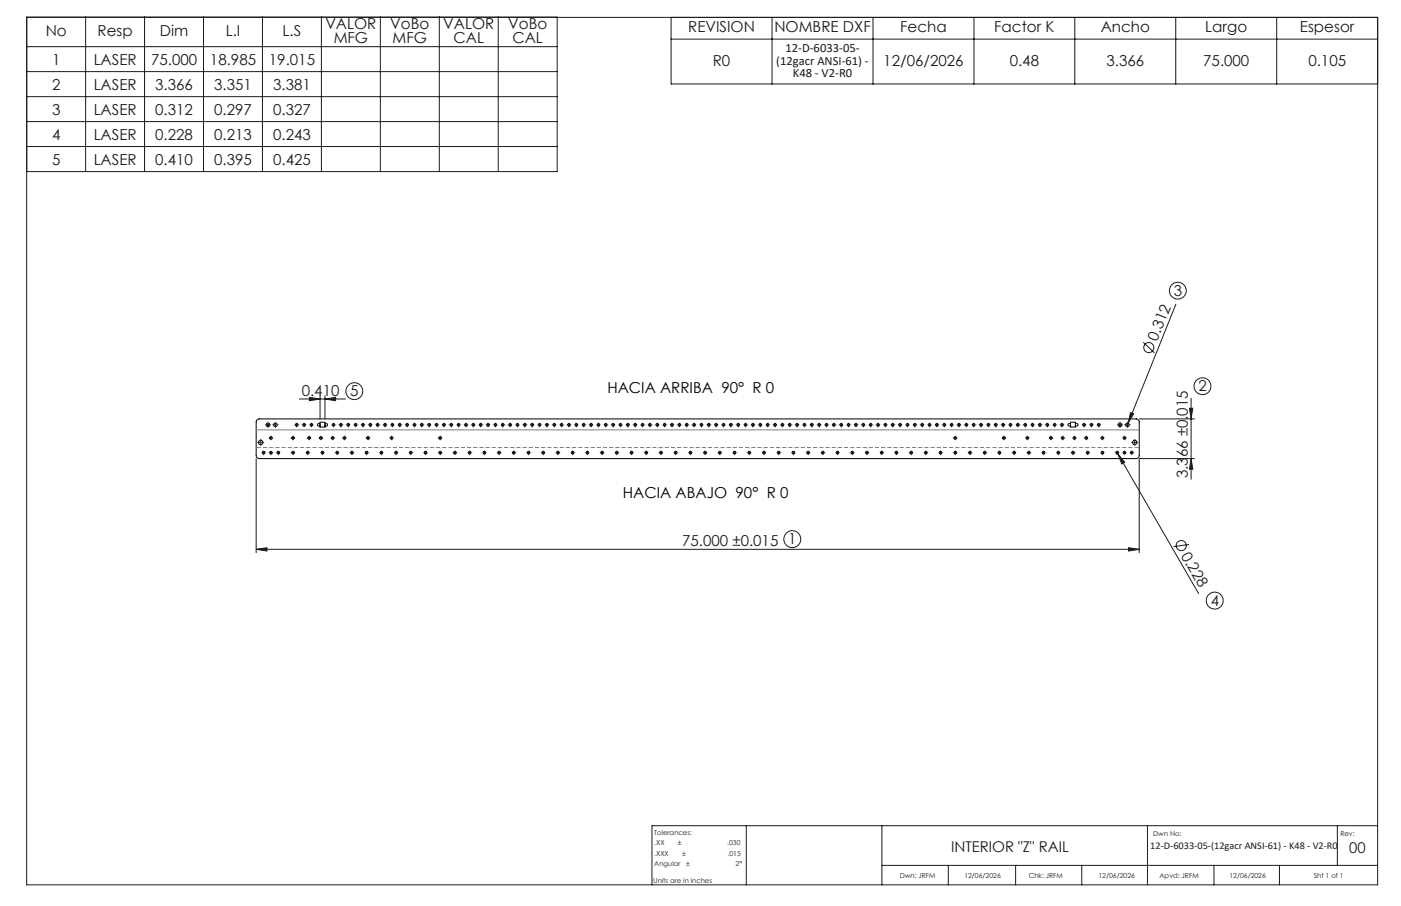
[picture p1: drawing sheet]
<svg xmlns="http://www.w3.org/2000/svg" width="432mm" height="279mm" viewBox="0 0 432 279" stroke-linecap="round" stroke-linejoin="round" font-family="sans-serif">
<g fill="none" stroke="#000" stroke-width=".31">
<path d="M79.2 129.5l.7-.3h270.3a.97 .97 0 0 1 .9 .9v10.4a.97 .97 0 0 1-.9 .9h-270.3a.97 .97 0 0 1-.9-.9v-10.4zM97.9 130.7l.4-.1 .3 .3v-.7h1.6v.7a.4 .4 0 0 1 .6-.2 .4 .4 0 0 1 0 .6 .4 .4 0 0 1-.6-.1v.5h-1.6v-.5a.42 .42 0 0 1-.6 .2 .42 .42 0 0 1-.1-.7zM329.2 130.7l.4-.1 .4 .3v-.7h1.4v.7a.42 .42 0 0 1 .7-.2 .42 .42 0 0 1 0 .7 .42 .42 0 0 1-.7-.2v.5h-1.4v-.5a.42 .42 0 0 1-.7 .2 .42 .42 0 0 1-.1-.7z"/>
<circle cx="80.3" cy="136.4" r=".69"/>
<circle cx="81.3" cy="139.6" r=".42"/>
<circle cx="82.6" cy="131" r=".57"/>
<circle cx="83.5" cy="135.1" r=".42"/>
<circle cx="83.5" cy="139.6" r=".41"/>
<circle cx="84.9" cy="131" r=".57"/>
<circle cx="85.8" cy="139.6" r=".42"/>
<circle cx="90.3" cy="139.6" r=".42"/>
<circle cx="90.3" cy="135.1" r=".41"/>
<circle cx="91.4" cy="131" r=".42"/>
<circle cx="93.7" cy="131" r=".41"/>
<circle cx="94.9" cy="139.6" r=".41"/>
<circle cx="95.3" cy="135.1" r=".41"/>
<circle cx="96" cy="131" r=".4"/>
<circle cx="98.9" cy="135.1" r=".42"/>
<circle cx="99.4" cy="139.6" r=".42"/>
<circle cx="102.5" cy="135.1" r=".42"/>
<circle cx="102.8" cy="131" r=".4"/>
<circle cx="103.9" cy="139.6" r=".41"/>
<circle cx="105.1" cy="131" r=".4"/>
<circle cx="106.2" cy="135.1" r=".42"/>
<circle cx="107.3" cy="131" r=".41"/>
<circle cx="108.5" cy="139.6" r=".42"/>
<circle cx="109.6" cy="131" r=".41"/>
<circle cx="111.9" cy="131" r=".4"/>
<circle cx="113" cy="139.6" r=".42"/>
<circle cx="113.4" cy="135.1" r=".42"/>
<circle cx="114.1" cy="131" r=".41"/>
<circle cx="116.4" cy="131" r=".41"/>
<circle cx="117.5" cy="139.6" r=".42"/>
<circle cx="118.7" cy="131" r=".4"/>
<circle cx="120.7" cy="135.1" r=".41"/>
<circle cx="120.9" cy="131" r=".4"/>
<circle cx="122.1" cy="139.6" r=".42"/>
<circle cx="123.2" cy="131" r=".41"/>
<circle cx="125.5" cy="131" r=".41"/>
<circle cx="126.6" cy="139.6" r=".41"/>
<circle cx="127.7" cy="131" r=".4"/>
<circle cx="130" cy="131" r=".41"/>
<circle cx="131.1" cy="139.6" r=".42"/>
<circle cx="132.3" cy="131" r=".41"/>
<circle cx="134.6" cy="131" r=".4"/>
<circle cx="135.7" cy="135.1" r=".42"/>
<circle cx="135.7" cy="139.6" r=".41"/>
<circle cx="136.8" cy="131" r=".4"/>
<circle cx="139.1" cy="131" r=".41"/>
<circle cx="140.2" cy="139.6" r=".42"/>
<circle cx="141.3" cy="131" r=".41"/>
<circle cx="143.6" cy="131" r=".4"/>
<circle cx="144.8" cy="139.6" r=".42"/>
<circle cx="145.9" cy="131" r=".41"/>
<circle cx="148.2" cy="131" r=".41"/>
<circle cx="149.3" cy="139.6" r=".42"/>
<circle cx="150.4" cy="131" r=".4"/>
<circle cx="152.7" cy="131" r=".4"/>
<circle cx="153.8" cy="139.6" r=".42"/>
<circle cx="155" cy="131" r=".41"/>
<circle cx="157.2" cy="131" r=".41"/>
<circle cx="158.4" cy="139.6" r=".41"/>
<circle cx="159.5" cy="131" r=".4"/>
<circle cx="161.8" cy="131" r=".41"/>
<circle cx="162.9" cy="139.6" r=".42"/>
<circle cx="164" cy="131" r=".41"/>
<circle cx="166.3" cy="131" r=".4"/>
<circle cx="167.4" cy="139.6" r=".41"/>
<circle cx="168.6" cy="131" r=".4"/>
<circle cx="170.8" cy="131" r=".41"/>
<circle cx="172" cy="139.6" r=".42"/>
<circle cx="173.1" cy="131" r=".41"/>
<circle cx="175.4" cy="131" r=".4"/>
<circle cx="176.5" cy="139.6" r=".42"/>
<circle cx="177.6" cy="131" r=".41"/>
<circle cx="179.9" cy="131" r=".41"/>
<circle cx="181" cy="139.6" r=".42"/>
<circle cx="182.2" cy="131" r=".4"/>
<circle cx="184.4" cy="131" r=".4"/>
<circle cx="185.6" cy="139.6" r=".42"/>
<circle cx="186.7" cy="131" r=".41"/>
<circle cx="189" cy="131" r=".41"/>
<circle cx="190.1" cy="139.6" r=".41"/>
<circle cx="191.2" cy="131" r=".4"/>
<circle cx="193.5" cy="131" r=".41"/>
<circle cx="194.6" cy="139.6" r=".42"/>
<circle cx="195.8" cy="131" r=".41"/>
<circle cx="198.1" cy="131" r=".4"/>
<circle cx="199.2" cy="139.6" r=".41"/>
<circle cx="200.3" cy="131" r=".4"/>
<circle cx="202.6" cy="131" r=".41"/>
<circle cx="203.7" cy="139.6" r=".42"/>
<circle cx="204.8" cy="131" r=".41"/>
<circle cx="207.1" cy="131" r=".4"/>
<circle cx="208.3" cy="139.6" r=".42"/>
<circle cx="209.4" cy="131" r=".41"/>
<circle cx="211.7" cy="131" r=".41"/>
<circle cx="212.8" cy="139.6" r=".42"/>
<circle cx="213.9" cy="131" r=".4"/>
<circle cx="216.2" cy="131" r=".4"/>
<circle cx="217.3" cy="139.6" r=".42"/>
<circle cx="218.5" cy="131" r=".41"/>
<circle cx="220.7" cy="131" r=".41"/>
<circle cx="221.9" cy="139.6" r=".41"/>
<circle cx="223" cy="131" r=".4"/>
<circle cx="225.3" cy="131" r=".41"/>
<circle cx="226.4" cy="139.6" r=".42"/>
<circle cx="227.5" cy="131" r=".41"/>
<circle cx="229.8" cy="131" r=".4"/>
<circle cx="230.9" cy="139.6" r=".41"/>
<circle cx="232.1" cy="131" r=".4"/>
<circle cx="234.3" cy="131" r=".41"/>
<circle cx="235.5" cy="139.6" r=".42"/>
<circle cx="236.6" cy="131" r=".41"/>
<circle cx="238.9" cy="131" r=".4"/>
<circle cx="240" cy="139.6" r=".42"/>
<circle cx="241.1" cy="131" r=".41"/>
<circle cx="243.4" cy="131" r=".41"/>
<circle cx="244.5" cy="139.6" r=".42"/>
<circle cx="245.7" cy="131" r=".4"/>
<circle cx="247.9" cy="131" r=".4"/>
<circle cx="249.1" cy="139.6" r=".42"/>
<circle cx="250.2" cy="131" r=".41"/>
<circle cx="252.5" cy="131" r=".41"/>
<circle cx="253.6" cy="139.6" r=".41"/>
<circle cx="254.7" cy="131" r=".4"/>
<circle cx="257" cy="131" r=".41"/>
<circle cx="258.1" cy="139.6" r=".42"/>
<circle cx="259.3" cy="131" r=".41"/>
<circle cx="261.6" cy="131" r=".4"/>
<circle cx="262.7" cy="139.6" r=".41"/>
<circle cx="263.8" cy="131" r=".4"/>
<circle cx="266.1" cy="131" r=".41"/>
<circle cx="267.2" cy="139.6" r=".42"/>
<circle cx="268.3" cy="131" r=".41"/>
<circle cx="270.6" cy="131" r=".4"/>
<circle cx="271.8" cy="139.6" r=".42"/>
<circle cx="272.9" cy="131" r=".41"/>
<circle cx="275.2" cy="131" r=".41"/>
<circle cx="276.3" cy="139.6" r=".42"/>
<circle cx="277.4" cy="131" r=".4"/>
<circle cx="279.7" cy="131" r=".4"/>
<circle cx="280.8" cy="139.6" r=".42"/>
<circle cx="282" cy="131" r=".41"/>
<circle cx="284.2" cy="131" r=".41"/>
<circle cx="285.4" cy="139.6" r=".41"/>
<circle cx="286.5" cy="131" r=".4"/>
<circle cx="288.8" cy="131" r=".41"/>
<circle cx="289.9" cy="139.6" r=".42"/>
<circle cx="291" cy="131" r=".41"/>
<circle cx="293.3" cy="131" r=".4"/>
<circle cx="294.4" cy="135.1" r=".42"/>
<circle cx="294.4" cy="139.6" r=".41"/>
<circle cx="295.6" cy="131" r=".4"/>
<circle cx="297.8" cy="131" r=".41"/>
<circle cx="299" cy="139.6" r=".42"/>
<circle cx="300.1" cy="131" r=".41"/>
<circle cx="302.4" cy="131" r=".4"/>
<circle cx="303.5" cy="139.6" r=".42"/>
<circle cx="304.6" cy="131" r=".41"/>
<circle cx="306.9" cy="131" r=".41"/>
<circle cx="308" cy="139.6" r=".42"/>
<circle cx="309.2" cy="131" r=".4"/>
<circle cx="309.4" cy="135.1" r=".42"/>
<circle cx="311.4" cy="131" r=".4"/>
<circle cx="312.6" cy="139.6" r=".42"/>
<circle cx="313.7" cy="131" r=".41"/>
<circle cx="316" cy="131" r=".41"/>
<circle cx="316.6" cy="135.1" r=".41"/>
<circle cx="317.1" cy="139.6" r=".41"/>
<circle cx="318.2" cy="131" r=".4"/>
<circle cx="320.5" cy="131" r=".41"/>
<circle cx="321.6" cy="139.6" r=".42"/>
<circle cx="322.8" cy="131" r=".41"/>
<circle cx="323.9" cy="135.1" r=".42"/>
<circle cx="325.1" cy="131" r=".4"/>
<circle cx="326.2" cy="139.6" r=".41"/>
<circle cx="327.3" cy="131" r=".4"/>
<circle cx="327.5" cy="135.1" r=".42"/>
<circle cx="330.7" cy="139.6" r=".42"/>
<circle cx="331.2" cy="135.1" r=".42"/>
<circle cx="334.1" cy="131" r=".4"/>
<circle cx="334.8" cy="135.1" r=".42"/>
<circle cx="335.3" cy="139.6" r=".42"/>
<circle cx="336.4" cy="131" r=".41"/>
<circle cx="338.7" cy="131" r=".41"/>
<circle cx="339.8" cy="135.1" r=".42"/>
<circle cx="339.8" cy="139.6" r=".42"/>
<circle cx="344.3" cy="139.6" r=".42"/>
<circle cx="345.2" cy="131" r=".57"/>
<circle cx="346.6" cy="135.1" r=".42"/>
<circle cx="346.6" cy="139.6" r=".42"/>
<circle cx="347.5" cy="131" r=".57"/>
<circle cx="348.8" cy="139.6" r=".41"/>
<circle cx="349.7" cy="136.5" r=".68"/>
</g>
<g fill="none" stroke="#191924" stroke-width=".31">
<path d="M8.2 5.4h416.4v267.5h-416.4l.1-267.6h163.4v47.6h-163.4M8.3 14.4h163.4M26.4 5.3v47.6M44.6 5.3v47.6M62.7 5.3v47.6M80.9 5.3v47.6M99.1 5.3v47.6M117.2 5.3v47.6M135.4 5.3v47.6M153.6 5.3v47.6M206.8 5.4v20.5h217.8M206.8 12.1h217.8"/>
<path d="M237.9 5.4v20.5M269.1 5.4v20.5M300.2 5.4v20.5M331.3 5.4v20.5M362.4 5.4v20.5M393.5 5.4v20.5M8.3 22.1h163.4M8.3 29.8h163.4M8.3 37.5h163.4M8.3 45.2h163.4M362.4 93.8l-15.1 37.8M352.4 105.6l3.4 3.2"/>
<path d="M80 136.5h.7M80.4 136.1v.7M80.9 139.6h.7M81.2 139.2v.7M82.2 131h.7M82.6 130.7v.7M83.1 135.1h.8M83.1 139.6h.8M83.5 134.7v.7M83.5 139.2v.7M84.5 131h.7M84.9 130.7v.7"/>
<path d="M85.4 139.6h.7M85.8 139.2v.7M90 135.1h.7M90 139.6h.7M90.3 134.7v.7M90.3 139.2v.7M91.1 131h.7M91.4 130.7v.7M92.3 123h14.2M93.4 131h.7M93.7 130.7v.7M94.5 139.6h.7"/>
<path d="M94.9 139.2v.7M94.9 135.1h.7M95.3 134.7v.7M95.4 122.6l3.2 .4-3.2 .6zM95.6 131h.7M96 130.7v.7M98.6 135.1h.7M98.6 122.1v7.1M98.9 134.7v.7M99 139.6h.8M99.4 139.2v.7M100.2 123l3.2-.4v1z"/>
<path d="M100.2 122.1v7.1M102.2 135.1h.7M102.4 131h.8M102.6 134.7v.7M102.8 130.7v.7M103.6 139.6h.7M103.9 139.2v.7M104.7 131h.7M105.1 130.7v.7M105.8 135.1h.7M106.2 134.7v.7M107 131h.7"/>
<path d="M107.4 130.7v.7M108.1 139.6h.7M108.5 139.2v.7M109.3 131h.7M109.6 130.7v.7M111.5 131h.7M111.9 130.7v.7M112.6 139.6h.7M113 139.2v.7M113.1 135.1h.7M113.5 134.7v.7M113.8 131h.7"/>
<path d="M114.1 130.7v.7M116.1 131h.7M116.4 130.7v.7M117.2 139.6h.7M117.5 139.2v.7M118.3 131h.7M118.7 130.7v.7M120.3 135.1h.7M120.6 131h.7M120.7 134.7v.7M120.9 130.7v.7M121.7 139.6h.7"/>
<path d="M122.1 139.2v.7M122.8 131h.8M123.2 130.7v.7M125.1 131h.7M125.5 130.7v.7M126.3 139.6h.7M126.6 139.2v.7M127.4 131h.7M127.7 130.7v.7M129.6 131h.8M130 130.7v.7M130.8 139.6h.7"/>
<path d="M131.2 139.2v.7M131.9 131h.7M132.3 130.7v.7M134.2 131h.7M134.5 130.7v.7M135.3 135.1h.7M135.3 139.6h.7M135.7 134.7v.7M135.7 139.2v.7M136.5 131h.7M136.8 130.7v.7M138.7 131h.8"/>
<path d="M139.1 130.7v.7M139.9 139.6h.7M140.2 139.2v.7M141 131h.7M141.4 130.7v.7M143.3 131h.7M143.6 130.7v.7M144.4 139.6h.7M144.7 139.2v.7M145.5 131h.7M145.9 130.7v.7M147.8 131h.7"/>
<path d="M148.2 130.7v.7M148.9 139.6h.7M149.3 139.2v.7M150.1 131h.7M150.4 130.7v.7M152.3 131h.7M152.7 130.7v.7M153.5 139.6h.7M153.8 139.2v.7M154.6 131h.7M155 130.7v.7M156.9 131h.7"/>
<path d="M157.2 130.7v.7M158 139.6h.7M158.4 139.2v.7M159.1 131h.7M159.5 130.7v.7M161.4 131h.7M161.7 130.7v.7M162.5 139.6h.8M162.9 139.2v.7M163.7 131h.7M164 130.7v.7M165.9 131h.8"/>
<path d="M166.3 130.7v.7M167.1 139.6h.7M167.4 139.2v.7M168.2 131h.7M168.6 130.7v.7M170.5 131h.7M170.9 130.7v.7M171.6 139.6h.7M172 139.2v.7M172.8 131h.7M173.1 130.7v.7M175 131h.7"/>
<path d="M175.4 130.7v.7M176.1 139.6h.7M176.5 139.2v.7M177.3 131h.7M177.6 130.7v.7M179.6 131h.7M179.9 130.7v.7M180.7 139.6h.7M181 139.2v.7M181.8 131h.7M182.2 130.7v.7M184.1 131h.7"/>
<path d="M184.4 130.7v.7M185.2 139.6h.7M185.6 139.2v.7M186.3 131h.8M186.7 130.7v.7M188.6 131h.7M189 130.7v.7M189.8 139.6h.7M190.1 139.2v.7M190.9 131h.7M191.2 130.7v.7M193.1 131h.8"/>
<path d="M193.5 130.7v.7M194.3 139.6h.7M194.7 139.2v.7M195.4 131h.7M195.8 130.7v.7M197.7 131h.7M198 130.7v.7M198.8 139.6h.7M199.2 139.2v.7M200 131h.7M200.3 130.7v.7M202.2 131h.8"/>
<path d="M202.6 130.7v.7M203.4 139.6h.7M203.7 139.2v.7M204.5 131h.7M204.9 130.7v.7M206.8 131h.7M207.1 130.7v.7M207.9 139.6h.7M208.2 139.2v.7M209 131h.7M209.4 130.7v.7M211.3 131h.7"/>
<path d="M211.7 130.7v.7M212.4 139.6h.7M212.8 139.2v.7M213.6 131h.7M213.9 130.7v.7M215.8 131h.7M216.2 130.7v.7M217 139.6h.7M217.3 139.2v.7M218.1 131h.7M218.5 130.7v.7M220.4 131h.7"/>
<path d="M220.7 130.7v.7M221.5 139.6h.7M221.9 139.2v.7M222.6 131h.7M223 130.7v.7M224.9 131h.7M225.2 130.7v.7M226 139.6h.8M226.4 139.2v.7M227.2 131h.7M227.5 130.7v.7M229.4 131h.8"/>
<path d="M229.8 130.7v.7M230.6 139.6h.7M230.9 139.2v.7M231.7 131h.7M232.1 130.7v.7M234 131h.7M234.4 130.7v.7M235.1 139.6h.7M235.5 139.2v.7M236.3 131h.7M236.6 130.7v.7M238.5 131h.7"/>
<path d="M238.9 130.7v.7M239.6 139.6h.7M240 139.2v.7M240.8 131h.7M241.1 130.7v.7M243.1 131h.7M243.4 130.7v.7M244.2 139.6h.7M244.5 139.2v.7M245.3 131h.7M245.7 130.7v.7M247.6 131h.7"/>
<path d="M247.9 130.7v.7M248.7 139.6h.7M249.1 139.2v.7M249.8 131h.8M250.2 130.7v.7M252.1 131h.7M252.5 130.7v.7M253.3 139.6h.7M253.6 139.2v.7M254.4 131h.7M254.7 130.7v.7M256.6 131h.8"/>
<path d="M257 130.7v.7M257.8 139.6h.7M258.2 139.2v.7M258.9 131h.7M259.3 130.7v.7M261.2 131h.7M261.5 130.7v.7M262.3 139.6h.7M262.7 139.2v.7M263.5 131h.7M263.8 130.7v.7M265.7 131h.8"/>
<path d="M266.1 130.7v.7M266.9 139.6h.7M267.2 139.2v.7M268 131h.7M268.4 130.7v.7M270.3 131h.7M270.6 130.7v.7M271.4 139.6h.7M271.7 139.2v.7M272.5 131h.7M272.9 130.7v.7M274.8 131h.7"/>
<path d="M275.2 130.7v.7M275.9 139.6h.7M276.3 139.2v.7M277.1 131h.7M277.4 130.7v.7M279.3 131h.7M279.7 130.7v.7M280.5 139.6h.7M280.8 139.2v.7M281.6 131h.7M282 130.7v.7M283.9 131h.7"/>
<path d="M284.2 130.7v.7M285 139.6h.7M285.4 139.2v.7M286.1 131h.7M286.5 130.7v.7M288.4 131h.7M288.7 130.7v.7M289.5 139.6h.8M289.9 139.2v.7M290.7 131h.7M291 130.7v.7M292.9 131h.8"/>
<path d="M293.3 130.7v.7M294 135.1h.7M294.1 139.6h.7M294.4 134.7v.7M294.4 139.2v.7M295.2 131h.7M295.6 130.7v.7M297.5 131h.7M297.9 130.7v.7M298.6 139.6h.7M299 139.2v.7M299.8 131h.7"/>
<path d="M300.1 130.7v.7M302 131h.7M302.4 130.7v.7M303.1 139.6h.7M303.5 139.2v.7M304.3 131h.7M304.6 130.7v.7M306.6 131h.7M306.9 130.7v.7M307.7 139.6h.7M308 139.2v.7M308.8 131h.7"/>
<path d="M309 135.1h.7M309.2 130.7v.7M309.4 134.7v.7M311.1 131h.7M311.4 130.7v.7M312.2 139.6h.7M312.6 139.2v.7M313.3 131h.8M313.7 130.7v.7M315.6 131h.7M316 130.7v.7M316.3 135.1h.7"/>
<path d="M316.7 134.7v.7M316.8 139.6h.7M317.1 139.2v.7M317.9 131h.7M318.2 130.7v.7M320.1 131h.8M320.5 130.7v.7M321.3 139.6h.7M321.7 139.2v.7M322.4 131h.7M322.8 130.7v.7M323.5 135.1h.7"/>
<path d="M323.9 134.7v.7M324.7 131h.7M325 130.7v.7M325.8 139.6h.7M326.2 139.2v.7M327 131h.7M327.2 135.1h.7M327.3 130.7v.7M327.5 134.7v.7M330.4 139.6h.7M330.7 139.2v.7M330.8 135.1h.7"/>
<path d="M331.2 134.7v.7M333.8 131h.7M334.1 130.7v.7M334.4 135.1h.7M334.8 134.7v.7M334.9 139.6h.7M335.2 139.2v.7M336 131h.7M336.4 130.7v.7M338.3 131h.7M338.7 130.7v.7M339.4 135.1h.7"/>
<path d="M339.4 139.6h.7M339.8 134.7v.7M339.8 139.2v.7M344 139.6h.7M344.1 139.2l.4 .7M344.3 139.2v.7M344.5 139.9l2.1 2.7-.8 .5zM344.5 139.9l24.9 43.2M344.8 131h.7M345.2 130.7v.7M346.2 135.1h.7M346.2 139.6h.7"/>
<path d="M346.6 134.7v.7M346.6 139.2v.7M347.1 131h.7M347.5 130.7v.7M348.4 127.2l1 .4-1.7 2.9zM348.5 139.6h.7M348.8 139.2v.7M349.4 136.5h.7M349.7 136.1v.7M351.2 129.2h16.9M366.6 125.9h1l-.5 3.3zM367.1 122.8v25"/>
<path d="M79 141.5v28.9M351.1 141.5v28.9M351.2 141.4h16.9M367.1 141.4l.5 3.3h-1zM79 169.4l3.3-.5v1zM79 169.4h272.1M347.8 168.9l3.3 .5-3.3 .5zM366.4 167.9l-4.7 .7M230 254.6v18.3M271.8 254.6v18.3M353.7 254.6v18.3M412.2 254.6v12.3"/>
<path d="M424.6 254.6h-223.7v18.3M271.8 266.9h152.8M292.3 266.9v6M313 266.9v6M333.4 266.9v6M374.2 266.9v6M394.3 266.9v6"/>
<circle cx="363" cy="89.6" r="2.61"/>
<circle cx="354.1" cy="107.2" r="1.55"/>
<circle cx="370.6" cy="119.1" r="2.6"/>
<circle cx="109.2" cy="120.6" r="2.6"/>
<circle cx="244.2" cy="166.3" r="2.61"/>
<circle cx="364.1" cy="168.3" r="1.56"/>
<circle cx="374.4" cy="185.2" r="2.6"/>
</g>
<g fill="none" stroke="#191924" stroke-width=".31" stroke-dasharray="15.2 1.3 1.3 1.3" stroke-linecap="butt">
<path d="M79.6 136.4h-.3M80.4 135.7v-.3M80.4 137.1v.4M80.6 139.6h-.1M81.1 136.4h.3M81.3 138.9v-.1M81.9 131h-.2M82.6 130.3v-.2M82.6 131.7v.2M82.8 135.1h-.1M82.8 139.6h-.1M83.3 131h.2"/>
<path d="M83.5 138.9v-.1M84.2 131h-.2M84.2 135.1h.1M84.2 139.6h.1M84.9 130.3v-.2M84.9 131.7v.2M85.1 139.6h-.1M85.6 131h.2M85.8 138.9v-.1M86.5 139.6h.1M90.3 138.9v-.1M91.5 130.3v-.1"/>
<path d="M91.5 131.7v.1M93.7 130.3v-.1M93.7 131.7v.1M94.2 139.6h-.1M94.6 135.1h-.1M94.9 138.9v-.1M95.3 131h-.1M96 130.3v-.1M96 131.7v.1M96 135.1h.1M96.7 131h.1M98.7 139.6h-.1"/>
<path d="M99.4 138.9v-.1M100.1 139.6h.1M101.9 135.1h-.1M102.1 131h-.1M102.8 130.3v-.1M102.8 131.7v.1M103.5 131h.1M103.9 138.9v-.1M104.4 131h-.1M105.1 130.3v-.1M105.1 131.7v.1M105.5 135.1h-.1"/>
<path d="M105.8 131h.1M106.9 135.1h.1M107.4 130.3v-.1M107.4 131.7v.1M107.8 139.6h-.1M108.5 138.9v-.1M108.9 131h-.1M109.2 139.6h.1M109.6 130.3v-.1M109.6 131.7v.1M110.3 131h.1M111.2 131h-.1"/>
<path d="M111.9 130.3v-.1M111.9 131.7v.1M112.3 139.6h-.1M112.6 131h.1M113 138.9v-.1M113.7 139.6h.1M114.2 130.3v-.1M114.2 131.7v.1M116.4 130.3v-.1M116.4 131.7v.1M117.1 131h.1M117.6 138.9v-.1"/>
<path d="M118 131h-.1M118.7 130.3v-.1M118.7 131.7v.1M119.4 131h.1M120 135.1h-.1M121 130.3v-.1M121 131.7v.1M121.4 139.6h-.1M121.4 135.1h.1M122.1 138.9v-.1M122.8 139.6h.1M123.2 130.3v-.1"/>
<path d="M123.2 131.7v.1M123.9 131h.1M124.8 131h-.1M125.5 130.3v-.1M125.5 131.7v.1M126.2 131h.1M126.6 138.9v-.1M127.3 139.6h.1M127.8 130.3v-.1M127.8 131.7v.1M130 130.3v-.1M130 131.7v.1"/>
<path d="M130.7 131h.1M131.2 138.9v-.1M131.6 131h-.1M132.3 130.3v-.1M132.3 131.7v.1M133 131h.1M133.9 131h-.1M134.6 130.3v-.1M134.6 131.7v.1M135 135.1h-.1M135 139.6h-.1M135.7 138.9v-.1"/>
<path d="M136.4 135.1h.1M136.4 139.6h.1M136.8 130.3v-.1M136.8 131.7v.1M137.5 131h.1M138.4 131h-.1M139.1 130.3v-.1M139.1 131.7v.1M139.8 131h.1M140.2 138.9v-.1M140.7 131h-.1M140.9 139.6h.1"/>
<path d="M141.4 130.3v-.1M141.4 131.7v.1M143.6 130.3v-.1M143.6 131.7v.1M144.1 139.6h-.1M144.8 138.9v-.1M145.2 131h-.1M145.9 130.3v-.1M145.9 131.7v.1M146.6 131h.1M147.5 131h-.1M148.2 130.3v-.1"/>
<path d="M148.2 131.7v.1M148.6 139.6h-.1M149.3 138.9v-.1M150 139.6h.1M150.4 130.3v-.1M150.4 131.7v.1M152 131h-.1M152.7 130.3v-.1M152.7 131.7v.1M153.4 131h.1M153.8 138.9v-.1M154.3 131h-.1"/>
<path d="M155 130.3v-.1M155 131.7v.1M157.2 130.3v-.1M157.2 131.7v.1M157.7 139.6h-.1M158.4 138.9v-.1M158.8 131h-.1M159.5 130.3v-.1M159.5 131.7v.1M160.2 131h.1M161.1 131h-.1M161.8 130.3v-.1"/>
<path d="M161.8 131.7v.1M162.2 139.6h-.1M162.9 138.9v-.1M163.6 139.6h.1M164 130.3v-.1M164 131.7v.1M165.6 131h-.1M166.3 130.3v-.1M166.3 131.7v.1M167 131h.1M167.4 138.9v-.1M167.9 131h-.1"/>
<path d="M168.6 130.3v-.1M168.6 131.7v.1M169.3 131h.1M170.9 130.3v-.1M170.9 131.7v.1M171.3 139.6h-.1M172 138.9v-.1M172.4 131h-.1M172.7 139.6h.1M173.1 130.3v-.1M173.1 131.7v.1M173.8 131h.1"/>
<path d="M174.7 131h-.1M175.4 130.3v-.1M175.4 131.7v.1M175.8 139.6h-.1M176.1 131h.1M176.5 138.9v-.1M177.2 139.6h.1M177.7 130.3v-.1M177.7 131.7v.1M179.9 130.3v-.1M179.9 131.7v.1M180.6 131h.1"/>
<path d="M181.1 138.9v-.1M181.5 131h-.1M182.2 130.3v-.1M182.2 131.7v.1M182.9 131h.1M184.5 130.3v-.1M184.5 131.7v.1M184.9 139.6h-.1M185.6 138.9v-.1M186.3 139.6h.1M186.7 130.3v-.1M186.7 131.7v.1"/>
<path d="M187.4 131h.1M188.3 131h-.1M189 130.3v-.1M189 131.7v.1M189.7 131h.1M190.1 138.9v-.1M190.8 139.6h.1M191.3 130.3v-.1M191.3 131.7v.1M193.5 130.3v-.1M193.5 131.7v.1M194.2 131h.1"/>
<path d="M194.7 138.9v-.1M195.1 131h-.1M195.8 130.3v-.1M195.8 131.7v.1M196.5 131h.1M197.4 131h-.1M198.1 130.3v-.1M198.1 131.7v.1M198.5 139.6h-.1M199.2 138.9v-.1M199.9 139.6h.1M200.3 130.3v-.1"/>
<path d="M200.3 131.7v.1M201 131h.1M201.9 131h-.1M202.6 130.3v-.1M202.6 131.7v.1M203.3 131h.1M203.7 138.9v-.1M204.2 131h-.1M204.4 139.6h.1M204.9 130.3v-.1M204.9 131.7v.1M207.1 130.3v-.1"/>
<path d="M207.1 131.7v.1M207.6 139.6h-.1M208.3 138.9v-.1M208.7 131h-.1M209.4 130.3v-.1M209.4 131.7v.1M210.1 131h.1M211 131h-.1M211.7 130.3v-.1M211.7 131.7v.1M212.1 139.6h-.1M212.8 138.9v-.1"/>
<path d="M213.5 139.6h.1M213.9 130.3v-.1M213.9 131.7v.1M215.5 131h-.1M216.2 130.3v-.1M216.2 131.7v.1M216.9 131h.1M217.3 138.9v-.1M217.8 131h-.1M218.5 130.3v-.1M218.5 131.7v.1M220.7 130.3v-.1"/>
<path d="M220.7 131.7v.1M221.2 139.6h-.1M221.9 138.9v-.1M222.3 131h-.1M223 130.3v-.1M223 131.7v.1M223.7 131h.1M224.6 131h-.1M225.3 130.3v-.1M225.3 131.7v.1M225.7 139.6h-.1M226.4 138.9v-.1"/>
<path d="M227.1 139.6h.1M227.5 130.3v-.1M227.5 131.7v.1M229.1 131h-.1M229.8 130.3v-.1M229.8 131.7v.1M230.5 131h.1M230.9 138.9v-.1M231.4 131h-.1M232.1 130.3v-.1M232.1 131.7v.1M232.8 131h.1"/>
<path d="M234.4 130.3v-.1M234.4 131.7v.1M234.8 139.6h-.1M235.5 138.9v-.1M235.9 131h-.1M236.2 139.6h.1M236.6 130.3v-.1M236.6 131.7v.1M237.3 131h.1M238.2 131h-.1M238.9 130.3v-.1M238.9 131.7v.1"/>
<path d="M239.3 139.6h-.1M239.6 131h.1M240 138.9v-.1M240.7 139.6h.1M241.2 130.3v-.1M241.2 131.7v.1M243.4 130.3v-.1M243.4 131.7v.1M244.1 131h.1M244.6 138.9v-.1M245 131h-.1M245.7 130.3v-.1"/>
<path d="M245.7 131.7v.1M246.4 131h.1M248 130.3v-.1M248 131.7v.1M248.4 139.6h-.1M249.1 138.9v-.1M249.8 139.6h.1M250.2 130.3v-.1M250.2 131.7v.1M250.9 131h.1M251.8 131h-.1M252.5 130.3v-.1"/>
<path d="M252.5 131.7v.1M253.2 131h.1M253.6 138.9v-.1M254.3 139.6h.1M254.8 130.3v-.1M254.8 131.7v.1M257 130.3v-.1M257 131.7v.1M257.7 131h.1M258.2 138.9v-.1M258.6 131h-.1M259.3 130.3v-.1"/>
<path d="M259.3 131.7v.1M260 131h.1M260.9 131h-.1M261.6 130.3v-.1M261.6 131.7v.1M262 139.6h-.1M262.7 138.9v-.1M263.4 139.6h.1M263.8 130.3v-.1M263.8 131.7v.1M264.5 131h.1M265.4 131h-.1"/>
<path d="M266.1 130.3v-.1M266.1 131.7v.1M266.8 131h.1M267.2 138.9v-.1M267.7 131h-.1M267.9 139.6h.1M268.4 130.3v-.1M268.4 131.7v.1M270.6 130.3v-.1M270.6 131.7v.1M271.1 139.6h-.1M271.8 138.9v-.1"/>
<path d="M272.2 131h-.1M272.9 130.3v-.1M272.9 131.7v.1M273.6 131h.1M274.5 131h-.1M275.2 130.3v-.1M275.2 131.7v.1M275.6 139.6h-.1M276.3 138.9v-.1M277 139.6h.1M277.4 130.3v-.1M277.4 131.7v.1"/>
<path d="M279 131h-.1M279.7 130.3v-.1M279.7 131.7v.1M280.4 131h.1M280.8 138.9v-.1M281.3 131h-.1M282 130.3v-.1M282 131.7v.1M284.2 130.3v-.1M284.2 131.7v.1M284.7 139.6h-.1M285.4 138.9v-.1"/>
<path d="M285.8 131h-.1M286.5 130.3v-.1M286.5 131.7v.1M287.2 131h.1M288.1 131h-.1M288.8 130.3v-.1M288.8 131.7v.1M289.2 139.6h-.1M289.9 138.9v-.1M290.6 139.6h.1M291 130.3v-.1M291 131.7v.1"/>
<path d="M292.6 131h-.1M293.3 130.3v-.1M293.3 131.7v.1M293.7 135.1h-.1M294 131h.1M294.4 138.9v-.1M294.9 131h-.1M295.1 135.1h.1M295.6 130.3v-.1M295.6 131.7v.1M296.3 131h.1M297.9 130.3v-.1"/>
<path d="M297.9 131.7v.1M298.3 139.6h-.1M299 138.9v-.1M299.4 131h-.1M299.7 139.6h.1M300.1 130.3v-.1M300.1 131.7v.1M300.8 131h.1M301.7 131h-.1M302.4 130.3v-.1M302.4 131.7v.1M302.8 139.6h-.1"/>
<path d="M303.1 131h.1M303.5 138.9v-.1M304.2 139.6h.1M304.7 130.3v-.1M304.7 131.7v.1M306.9 130.3v-.1M306.9 131.7v.1M307.6 131h.1M308.1 138.9v-.1M308.5 131h-.1M308.7 135.1h-.1M309.2 130.3v-.1"/>
<path d="M309.2 131.7v.1M309.9 131h.1M310.1 135.1h.1M311.5 130.3v-.1M311.5 131.7v.1M311.9 139.6h-.1M312.6 138.9v-.1M313.3 139.6h.1M313.7 130.3v-.1M313.7 131.7v.1M314.4 131h.1M315.3 131h-.1"/>
<path d="M316 130.3v-.1M316 131.7v.1M316.7 131h.1M317.1 138.9v-.1M317.8 139.6h.1M318.3 130.3v-.1M318.3 131.7v.1M320.5 130.3v-.1M320.5 131.7v.1M321.2 131h.1M321.7 138.9v-.1M322.1 131h-.1"/>
<path d="M322.8 130.3v-.1M322.8 131.7v.1M323.2 135.1h-.1M323.5 131h.1M324.4 131h-.1M324.6 135.1h.1M325.1 130.3v-.1M325.1 131.7v.1M325.5 139.6h-.1M326.2 138.9v-.1M326.9 139.6h.1M327.3 130.3v-.1"/>
<path d="M327.3 131.7v.1M328 131h.1M330.5 135.1h-.1M330.7 138.9v-.1M331.4 139.6h.1M334.1 135.1h-.1M334.1 130.3v-.1M334.1 131.7v.1M334.6 139.6h-.1M335.3 138.9v-.1M335.5 135.1h.1M335.7 131h-.1"/>
<path d="M336.4 130.3v-.1M336.4 131.7v.1M337.1 131h.1M338 131h-.1M338.7 130.3v-.1M338.7 131.7v.1M339.1 135.1h-.1M339.1 139.6h-.1M339.8 138.9v-.1M340.5 139.6h.1M344.3 138.9v-.1M344.5 131h-.2"/>
<path d="M345.2 130.3v-.2M345.2 131.7v.2M345.9 135.1h-.1M345.9 139.6h-.1M345.9 131h.2M346.6 138.9v-.1M346.8 131h-.2M347.3 135.1h.1M347.3 139.6h.1M347.5 130.3v-.2M347.5 131.7v.2M348.2 131h.2"/>
<path d="M348.8 138.9v-.1M349 136.4h-.3M349.7 135.7v-.3M349.7 137.1v.4M350.5 136.4h.3M81.3 140.3v.1M83.5 140.3v.1M85.8 140.3v.1M90.3 140.3v.1M94.9 140.3v.1M99.4 140.3v.1M103.9 140.3v.1"/>
<path d="M108.5 140.3v.1M113 140.3v.1M117.6 140.3v.1M122.1 140.3v.1M126.6 140.3v.1M131.2 140.3v.1M135.7 140.3v.1M140.2 140.3v.1M144.8 140.3v.1M149.3 140.3v.1M153.8 140.3v.1M158.4 140.3v.1"/>
<path d="M162.9 140.3v.1M167.4 140.3v.1M172 140.3v.1M176.5 140.3v.1M181.1 140.3v.1M185.6 140.3v.1M190.1 140.3v.1M194.7 140.3v.1M199.2 140.3v.1M203.7 140.3v.1M208.3 140.3v.1M212.8 140.3v.1"/>
<path d="M217.3 140.3v.1M221.9 140.3v.1M226.4 140.3v.1M230.9 140.3v.1M235.5 140.3v.1M240 140.3v.1M244.6 140.3v.1M249.1 140.3v.1M253.6 140.3v.1M258.2 140.3v.1M262.7 140.3v.1M267.2 140.3v.1"/>
<path d="M271.8 140.3v.1M276.3 140.3v.1M280.8 140.3v.1M285.4 140.3v.1M289.9 140.3v.1M294.4 140.3v.1M299 140.3v.1M303.5 140.3v.1M308.1 140.3v.1M312.6 140.3v.1M317.1 140.3v.1M321.7 140.3v.1"/>
<path d="M326.2 140.3v.1M330.7 140.3v.1M335.3 140.3v.1M339.8 140.3v.1M344.3 140.3v.1M346.6 140.3v.1M348.8 140.3v.1"/>
</g>
<path d="M79 138h272.1" fill="none" stroke="#808080" stroke-width=".31" stroke-dasharray="1.3 .6" stroke-dashoffset="-.2" stroke-linecap="butt"/>
<path d="M79 132.6h272.1" fill="none" stroke="#808080" stroke-width=".31"/>
<g fill="#191924">
<path d="M348.4 127.2l1 .4-1.7 2.9z"/>
<path d="M344.5 139.9l2.1 2.7-.8 .5z"/>
<path d="M95.4 122.6l3.2 .4-3.2 .6zM100.2 123l3.2-.4v1z"/>
<path d="M366.6 125.9h1l-.5 3.3zM367.1 141.4l.5 3.3h-1z"/>
<path d="M79 169.4l3.3-.5v1zM347.8 168.9l3.3 .5-3.3 .5z"/>
</g>
<g font-size="4.7" fill="#191924">
<text x="14.1" y="11.1">No</text>
<text x="30.1" y="11.1">Resp</text>
<text x="49.3" y="11.1">Dim</text>
<text x="69.6" y="11.1">L.I</text>
<text x="87.1" y="11.1">L.S</text>
<text x="100.3" y="8.8">VALOR</text>
<text x="120.3" y="8.8">VoBo</text>
<text x="136.6" y="8.8">VALOR</text>
<text x="156.6" y="8.8">VoBo</text>
<text x="212.1" y="9.9">REVISION</text>
<text x="238.7" y="9.9">NOMBRE DXF</text>
<text x="277.5" y="9.9">Fecha</text>
<text x="306.5" y="9.9">Factor K</text>
<text x="339.2" y="9.9">Ancho</text>
<text x="371.5" y="9.9">Largo</text>
<text x="400.7" y="9.9">Espesor</text>
<text x="102.9" y="13.3">MFG</text>
<text x="121" y="13.3">MFG</text>
<text x="139.8" y="13.3">CAL</text>
<text x="158" y="13.3">CAL</text>
<text x="16" y="19.9">1</text>
<text x="28.9" y="19.9">LASER</text>
<text x="46.6" y="19.9">75.000</text>
<text x="64.7" y="19.9">18.985</text>
<text x="82.9" y="19.9">19.015</text>
<text x="219.7" y="20.2">R0</text>
<text x="272.2" y="20.2">12/06/2026</text>
<text x="311.2" y="20.2">0.48</text>
<text x="341" y="20.2">3.366</text>
<text x="370.8" y="20.2">75.000</text>
<text x="403.2" y="20.2">0.105</text>
<text x="16" y="27.6">2</text>
<text x="28.9" y="27.6">LASER</text>
<text x="47.8" y="27.6">3.366</text>
<text x="66" y="27.6">3.351</text>
<text x="84.2" y="27.6">3.381</text>
<text x="16" y="35.3">3</text>
<text x="28.9" y="35.3">LASER</text>
<text x="47.8" y="35.3">0.312</text>
<text x="66" y="35.3">0.297</text>
<text x="84.2" y="35.3">0.327</text>
<text x="16" y="43">4</text>
<text x="28.9" y="43">LASER</text>
<text x="47.8" y="43">0.228</text>
<text x="66" y="43">0.213</text>
<text x="84.2" y="43">0.243</text>
<text x="16" y="50.7">5</text>
<text x="28.9" y="50.7">LASER</text>
<text x="47.8" y="50.7">0.410</text>
<text x="66" y="50.7">0.395</text>
<text x="84.2" y="50.7">0.425</text>
<text x="361.8" y="91.2">3</text>
<text x="356.6" y="105.4" transform="rotate(-68 356.6 105.4)">0.312</text>
<text x="93" y="122">0.410</text>
<text x="107.9" y="122.2">5</text>
<text x="369.4" y="120.7">2</text>
<text x="366.1" y="147.5" transform="rotate(-90 366.1 147.5)">3.366 ±0.015</text>
<text x="210.2" y="168.4">75.000 ±0.015 1</text>
<text x="363.9" y="171.3" transform="rotate(60 363.9 171.3)">0.228</text>
<text x="373.1" y="186.8">4</text>
</g>
<g font-size="4.7">
<text x="187.2" y="121.1">HACIA ARRIBA 90° R 0</text>
<text x="192" y="153.7">HACIA ABAJO 90° R 0</text>
</g>
<g font-size="4.6" fill="#191924">
<text x="293.1" y="262.7">INTERIOR &quot;Z&quot; RAIL</text>
<text x="415.9" y="263">00</text>
</g>
<g font-size="3.9" fill="#191924">
<text x="242.1" y="16.1">12-D-6033-05-</text>
<text x="239.2" y="19.9">(12gacr ANSI-61) -</text>
<text x="244.3" y="23.8">K48 - V2-R0</text>
</g>
<text font-size="3.2" fill="#191924" x="354.5" y="261.8">12-D-6033-05-(12gacr ANSI-61) - K48 - V2-R0</text>
<g font-size="2.1" fill="#191924">
<text x="201.7" y="257.6">Tolerances:</text>
<text x="355.4" y="257.8">Dwn No:</text>
<text x="413.1" y="257.8">Rev:</text>
<text x="201.7" y="260.7">.XX</text>
<text x="201.7" y="263.9">.XXX</text>
<text x="208.9" y="260.7">±</text>
<text x="210.2" y="263.9">±</text>
<text x="224.1" y="260.7">.030</text>
<text x="224.3" y="263.9">.015</text>
<text x="201.7" y="267">Angular</text>
<text x="211.5" y="267">±</text>
<text x="226.7" y="267">2°</text>
<text x="201.3" y="272.3">Units are in inches</text>
<text x="277.3" y="270.7">Dwn: JRFM</text>
<text x="297.2" y="270.7">12/06/2026</text>
<text x="317.1" y="270.7">Chk: JRFM</text>
<text x="338.6" y="270.7">12/06/2026</text>
<text x="357.4" y="270.7">Apvd: JRFM</text>
<text x="378.9" y="270.7">12/06/2026</text>
<text x="404.9" y="270.7">Sht 1 of 1</text>
</g>
</svg>
